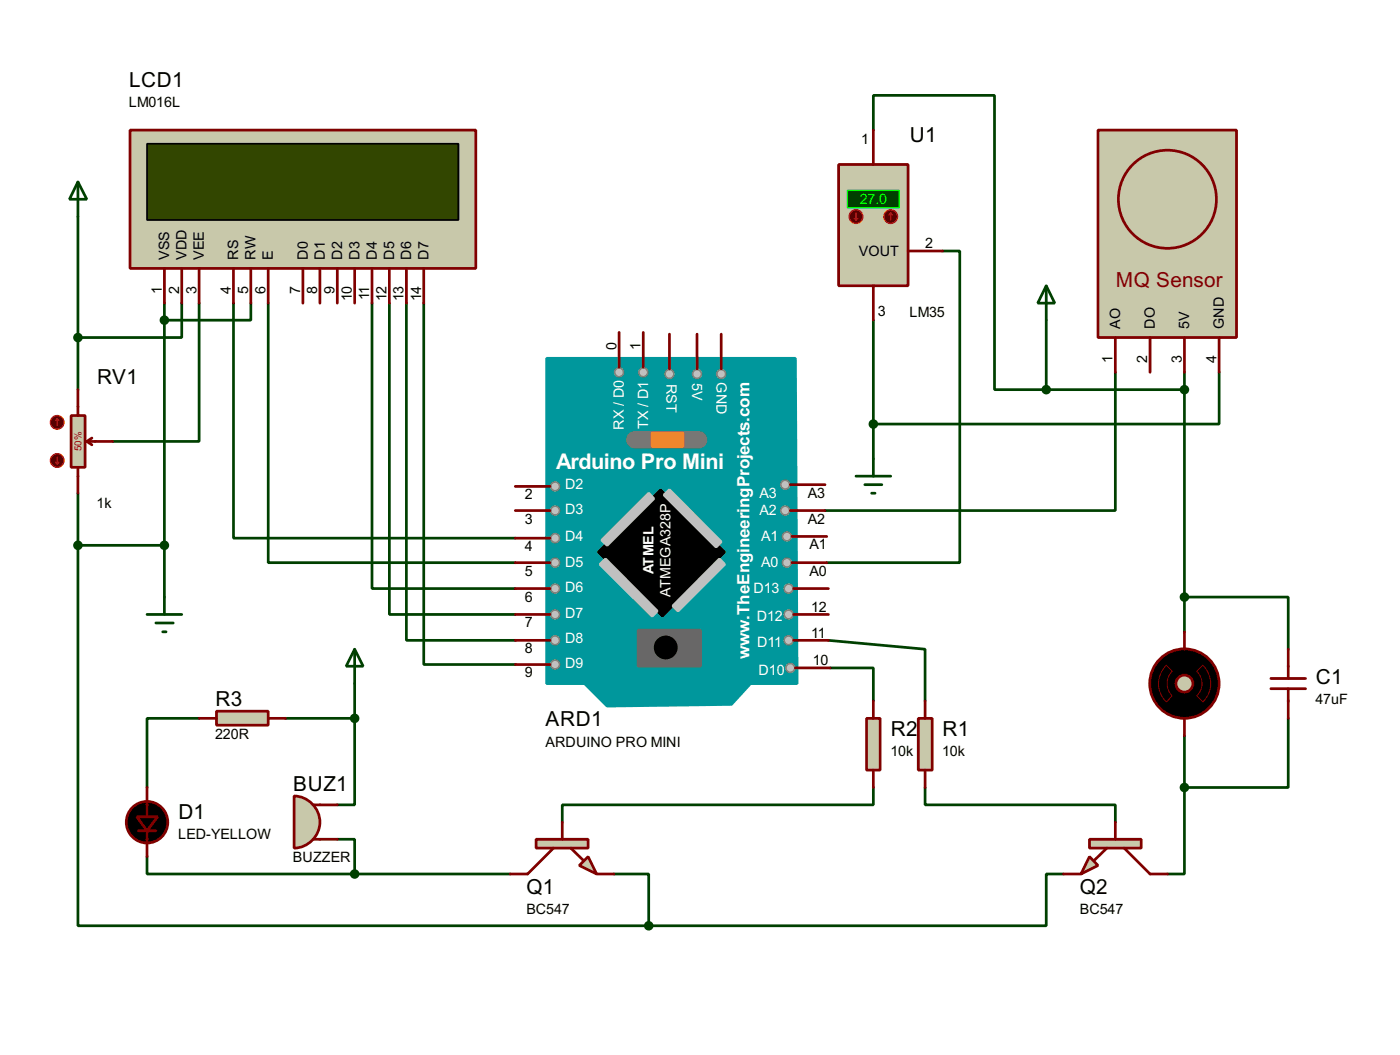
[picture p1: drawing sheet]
<svg xmlns="http://www.w3.org/2000/svg" width="206mm" height="155mm" viewBox="0 0 206 155" stroke-linecap="round" stroke-linejoin="round" font-family="sans-serif">
<g fill="none" stroke="#004000" stroke-width=".4">
<path d="M128.3 19.1v-5.1h17.8v43.2h7.6M11.5 31.8v25.4M138.5 36.9h2.5v45.7h-19.5M24.2 44.5v43.2M26.7 44.5v5.1h-15.2M29.3 44.5v20.3h-12.7M34.3 44.5v34.5h41.4M36.9 44.5v2.5h-12.7M39.4 44.5v38.1h36.3M54.7 44.5v41.9h21M57.2 44.5v45.7h18.5M59.7 44.5v49.5h16"/>
<path d="M62.3 44.5v53.1h13.4M128.3 47v20.4M153.7 47v10.2M153.7 57.2h20.3M163.9 54.7v20.3h-42.7M174 54.7v38.1M179.1 54.7v7.6h-50.8M11.5 72.4v7.7M11.5 80.1v55.8h83.8M11.5 80.1h12.7M121.7 94l14.2 1.3v7.6M122 98.1h6.3v4.8"/>
<path d="M174 87.7h15.3v7.6M29.3 105.5h-7.7v10.1M42 105.5h10.1M52.1 105.5v12.7h-2.5M52.1 100.4v5.1M128.3 115.6v2.6h-45.7v2.5M135.9 115.6v2.6h28v2.5M174 115.6v12.7h-2.5M174 108v7.6M189.3 105.5v10.1h-15.3M21.6 125.8v2.5h30.5M49.6 123.2h2.5v5.1"/>
<path d="M52.1 128.3h22.9M90.2 128.3h5.1v7.6M156.3 128.3h-2.6v7.6h-58.4"/>
</g>
<path d="M80.3 52.6h36.6l.2 47.8h-6.8l-2.8 3-18.3 .3-3.3-3.3h-5.6z" fill-rule="evenodd" fill="#00979c" stroke="#00979c" stroke-width=".4"/>
<path d="M87.9 81.1l9.2-9.2 9.4 9.2-9.2 9.4z" fill-rule="evenodd" fill="#000" stroke="#000" stroke-width=".4"/>
<g fill="#c0c0c0" stroke="#808080" stroke-width=".25">
<circle cx="115.8" cy="94" r=".65"/>
<circle cx="115.8" cy="90.2" r=".65"/>
<circle cx="116.1" cy="98.1" r=".65"/>
<circle cx="81.5" cy="97.6" r=".65"/>
<circle cx="81.5" cy="90.2" r=".65"/>
<circle cx="81.5" cy="94" r=".65"/>
<circle cx="81.5" cy="86.4" r=".65"/>
<circle cx="81.5" cy="82.6" r=".65"/>
<circle cx="81.5" cy="75" r=".65"/>
<circle cx="81.5" cy="79" r=".65"/>
<circle cx="81.5" cy="71.4" r=".65"/>
<circle cx="90.9" cy="54.7" r=".65"/>
<circle cx="94.5" cy="54.7" r=".65"/>
<circle cx="115.8" cy="86.4" r=".65"/>
<circle cx="115.6" cy="82.6" r=".65"/>
<circle cx="115.3" cy="75" r=".65"/>
<circle cx="115.6" cy="78.8" r=".65"/>
<circle cx="115.3" cy="71.2" r=".65"/>
<circle cx="102.4" cy="54.9" r=".65"/>
<circle cx="105.9" cy="54.9" r=".65"/>
<circle cx="98.3" cy="54.9" r=".65"/>
</g>
<g fill="#c0c0c0" stroke="#c0c0c0" stroke-width=".4">
<path d="M88.4 79.3l6.9-6.9 .8 .8-6.9 6.9z" fill-rule="evenodd"/>
<path d="M105.7 82.1l.8 .8-6.9 6.8-.7-.7z" fill-rule="evenodd"/>
<path d="M97.6 72.7l.8-.8 7.6 7.7-.8 .7z" fill-rule="evenodd"/>
<path d="M88.2 82.9l.8-.8 7.6 7.6-.8 .8z" fill-rule="evenodd"/>
</g>
<path d="M93.8 92.5h9.1v5.3h-9.1z" fill="#686767" stroke="#686767" stroke-width=".4"/>
<circle cx="97.8" cy="95.1" r="1.55" fill="#000" stroke="#000" stroke-width=".4"/>
<path d="M93.3 64.6h9.4" fill="none" stroke="#757575" stroke-width="2.6"/>
<path d="M95.8 63.6h4.6v2h-4.6z" fill="#ff8000" stroke="#ff8000" stroke-width=".4"/>
<g fill="none" stroke="#800000" stroke-width=".4">
<path d="M91 48.8v5.1M94.5 48.8v5.1M98.4 49.1v5.1M102.4 49.1v5.1M106 49.1v5.1M75.7 71.4h5.1M75.7 75h5.1M75.7 79h5.1M116.1 75h5.1M116.1 71.2h5.1M116.4 78.8h5.1M75.7 82.6h5.1"/>
<path d="M75.7 86.4h5.1M75.7 90.2h5.1M75.7 94h5.1M75.7 97.6h5.1M116.4 82.6h5.1M116.6 86.4h5.1M116.6 90.2h5.1M116.6 94h5.1M116.9 98.1h5.1"/>
</g>
<path d="M19.1 19.1h50.8v20.3h-50.8z" fill="#c8c8aa" stroke="#800000" stroke-width=".4"/>
<path d="M21.6 21.1h45.8v11.2h-45.8z" fill="#324600" stroke="#000" stroke-width=".25"/>
<g fill="none" stroke="#800000" stroke-width=".4">
<path d="M24.2 39.4v5.1M26.7 39.4v5.1M29.3 39.4v5.1M34.3 39.4v5.1M36.9 39.4v5.1M39.4 39.4v5.1M44.5 39.4v5.1M47 39.4v5.1M49.6 39.4v5.1M52.1 39.4v5.1M54.7 39.4v5.1M57.2 39.4v5.1"/>
<path d="M59.7 39.4v5.1M62.3 39.4v5.1"/>
</g>
<path d="M11.5 26.7l1.3 2.6h-2.6zM11.5 26.7v5.1M21.6 90.2h5.1M22.9 91.5h2.6M23.9 92.8h.5M24.2 87.7v2.5" fill="none" stroke="#004000" stroke-width=".4"/>
<circle cx="24.1" cy="47" r=".5" fill="#004000" stroke="#004000" stroke-width=".4"/>
<path d="M10.5 61h2v7.6h-2z" fill="#c8c8aa" stroke="#800000" stroke-width=".4"/>
<path d="M11.5 57.2v3.8M11.5 68.6v3.8M12.8 64.8l.7 .5M12.8 64.8h3.8M13.5 64.3l-.7 .5" fill="none" stroke="#800000" stroke-width=".4"/>
<circle cx="8.4" cy="62" r="1" fill="#400000" stroke="#f00" stroke-width=".2"/>
<path d="M8.4 61.5l-.2 .3M8.4 61.5l.3 .3M8.4 61.5v1" fill="none" stroke="#f00" stroke-width=".2"/>
<circle cx="8.4" cy="67.6" r="1" fill="#400000" stroke="#f00" stroke-width=".2"/>
<path d="M8.2 67.9l.2 .2M8.4 67.1v1M8.7 67.9l-.3 .2" fill="none" stroke="#f00" stroke-width=".2"/>
<g fill="#004000" stroke="#004000" stroke-width=".4">
<circle cx="11.4" cy="49.6" r=".5"/>
<circle cx="24.1" cy="80.1" r=".5"/>
</g>
<path d="M161.3 19.1h20.4v30.5h-20.4z" fill="#c8c8aa" stroke="#800000" stroke-width=".4"/>
<circle cx="171.5" cy="29.3" r="7.2" fill="#c8c8aa" stroke="#800000" stroke-width=".4"/>
<path d="M163.9 49.6v5.1M169 49.6v5.1M174 49.6v5.1M179.1 49.6v5.1" fill="none" stroke="#800000" stroke-width=".4"/>
<path d="M123.2 24.2h10.2v17.8h-10.2z" fill="#c8c8aa" stroke="#800000" stroke-width=".4"/>
<path d="M124.5 28h7.6v2.5h-7.6z" fill="#004000" stroke="#0f0" stroke-width=".2"/>
<path d="M128.3 19.1v5.1M133.4 36.9h5.1M128.3 42v5" fill="none" stroke="#800000" stroke-width=".4"/>
<circle cx="130.8" cy="31.8" r="1" fill="#400000" stroke="#f00" stroke-width=".2"/>
<path d="M130.9 31.3l-.3 .3M130.9 31.3l.2 .3M130.9 31.3v1" fill="none" stroke="#f00" stroke-width=".2"/>
<circle cx="125.7" cy="31.8" r="1" fill="#400000" stroke="#f00" stroke-width=".2"/>
<path d="M125.5 32.1l.3 .2M125.8 31.3v1M126 32.1l-.2 .2" fill="none" stroke="#f00" stroke-width=".2"/>
<path d="M153.7 42l1.3 2.5h-2.5zM153.7 42v5M125.8 69.9h5.1M127.1 71.2h2.5M128.1 72.4h.5M128.3 67.4v2.5" fill="none" stroke="#004000" stroke-width=".4"/>
<g fill="#004000" stroke="#004000" stroke-width=".4">
<circle cx="153.7" cy="57.2" r=".5"/>
<circle cx="128.3" cy="62.3" r=".5"/>
</g>
<path d="M134.9 105.5h2.1v7.6h-2.1z" fill="#c8c8aa" stroke="#800000" stroke-width=".4"/>
<path d="M135.9 102.9v2.6M135.9 113.1v2.5" fill="none" stroke="#800000" stroke-width=".4"/>
<path d="M127.3 105.5h2v7.6h-2z" fill="#c8c8aa" stroke="#800000" stroke-width=".4"/>
<path d="M128.3 102.9v2.6M128.3 113.1v2.5" fill="none" stroke="#800000" stroke-width=".4"/>
<path d="M85.1 127.1l1.3-1.3 1.3 2.5z" fill="#c8c8aa" stroke="#800000" stroke-width=".4"/>
<path d="M78.8 123.2h7.6v1.3h-7.6z" fill="#c8c8aa" stroke="#800000" stroke-width=".4"/>
<path d="M81.3 124.5l-3.8 3.8h-2.5M82.6 120.7v2.5M83.9 124.5l1.8 1.8M87.7 128.3h2.5" fill="none" stroke="#800000" stroke-width=".4"/>
<path d="M160.1 125.8l1.2 1.3-2.5 1.2z" fill="#c8c8aa" stroke="#800000" stroke-width=".4"/>
<path d="M160.1 123.2h7.6v1.3h-7.6z" fill="#c8c8aa" stroke="#800000" stroke-width=".4"/>
<path d="M156.3 128.3h2.5M162.6 124.5l-1.8 1.8M163.9 120.7v2.5M165.2 124.5l3.8 3.8h2.5" fill="none" stroke="#800000" stroke-width=".4"/>
<circle cx="11.4" cy="80.1" r=".5" fill="#004000" stroke="#004000" stroke-width=".4"/>
<circle cx="174" cy="100.4" r="5.1" fill="#000" stroke="#800000" stroke-width=".4"/>
<path d="M171.4 97.7l.8 .9a2.54 2.54 0 0 0 0 3.6l-.8 .9a3.7 3.7 0 0 1 0-5.4zM175.8 98.6l.9-.9a3.7 3.7 0 0 1 0 5.4l-.9-.9a2.45 2.45 0 0 0 0-3.6z" fill="none" stroke="#800000" stroke-width=".15"/>
<circle cx="174" cy="100.4" r="1.25" fill="#c8c8aa" stroke="#800000" stroke-width=".4"/>
<path d="M174 92.8v2.5M186.7 99.6h5.1M189.3 95.3v4.3M174 105.5v2.5M186.7 101.1h5.1M189.3 101.1v4.4" fill="none" stroke="#800000" stroke-width=".4"/>
<g fill="#004000" stroke="#004000" stroke-width=".4">
<circle cx="174" cy="57.2" r=".5"/>
<circle cx="174" cy="87.7" r=".5"/>
<circle cx="174" cy="115.6" r=".5"/>
<circle cx="95.3" cy="135.9" r=".5"/>
</g>
<path d="M43.2 116.9a3.8 3.8 0 0 1 3.8 3.8 3.8 3.8 0 0 1-3.8 3.8z" fill-rule="evenodd" fill="#c8c8aa" stroke="#800000" stroke-width=".4"/>
<path d="M21.6 115.6v4.3M46 118.2h3.6M20.4 122h2.5M21.6 122v3.8M46 123.2h3.6" fill="none" stroke="#800000" stroke-width=".4"/>
<path d="M52.1 95.3l1.3 2.5h-2.5zM52.1 95.3v5.1" fill="none" stroke="#004000" stroke-width=".4"/>
<g fill="#000" stroke="#800000" stroke-width=".4">
<path d="M20.1 119.9h3.1l-1.6 2.1z"/>
<circle cx="21.6" cy="120.7" r="3.1"/>
</g>
<path d="M31.8 104.4h7.6v2.1h-7.6z" fill="#c8c8aa" stroke="#800000" stroke-width=".4"/>
<path d="M29.3 105.5h2.5M39.4 105.5h2.6" fill="none" stroke="#800000" stroke-width=".4"/>
<g fill="#004000" stroke="#004000" stroke-width=".4">
<circle cx="52.1" cy="105.5" r=".5"/>
<circle cx="52.1" cy="128.3" r=".5"/>
</g>
<text font-size="3.6" fill="#fff" x="81.7" y="68.9">Arduino Pro Mini</text>
<g font-size="3.4">
<text x="19" y="12.7">LCD1</text>
<text x="133.7" y="20.8">U1</text>
<text x="14.3" y="56.4">RV1</text>
<text x="193.3" y="100.4">C1</text>
<text x="31.7" y="103.6">R3</text>
<text x="80.2" y="106.6">ARD1</text>
<text x="130.9" y="108">R2</text>
<text x="138.5" y="108">R1</text>
<text x="43.1" y="116.1">BUZ1</text>
<text x="26.2" y="120.2">D1</text>
<text x="77.4" y="131.3">Q1</text>
<text x="158.7" y="131.3">Q2</text>
</g>
<text font-size="3.4" fill="#800000" x="163.9" y="42.2">MQ Sensor</text>
<text font-size="2.8" fill="#fff" x="110.1" y="96.8" transform="rotate(-90 110.1 96.8)">www.TheEngineeringProjects.com</text>
<g font-size="2.4">
<text x="18.9" y="15.7">LM016L</text>
<text x="126.5" y="21.2">1</text>
<text x="24.9" y="38.1" transform="rotate(-90 24.9 38.1)">VSS</text>
<text x="27.4" y="38.1" transform="rotate(-90 27.4 38.1)">VDD</text>
<text x="30" y="38.1" transform="rotate(-90 30 38.1)">VEE</text>
<text x="35" y="38.1" transform="rotate(-90 35 38.1)">RS</text>
<text x="37.6" y="38.1" transform="rotate(-90 37.6 38.1)">RW</text>
<text x="40.1" y="38.1" transform="rotate(-90 40.1 38.1)">E</text>
<text x="45.2" y="38.1" transform="rotate(-90 45.2 38.1)">D0</text>
<text x="47.7" y="38.1" transform="rotate(-90 47.7 38.1)">D1</text>
<text x="50.3" y="38.1" transform="rotate(-90 50.3 38.1)">D2</text>
<text x="52.8" y="38.1" transform="rotate(-90 52.8 38.1)">D3</text>
<text x="55.4" y="38.1" transform="rotate(-90 55.4 38.1)">D4</text>
<text x="57.9" y="38.1" transform="rotate(-90 57.9 38.1)">D5</text>
<text x="60.4" y="38.1" transform="rotate(-90 60.4 38.1)">D6</text>
<text x="63" y="38.1" transform="rotate(-90 63 38.1)">D7</text>
<text x="126.2" y="37.6">VOUT</text>
<text x="135.9" y="36.5">2</text>
<text x="23.8" y="43.1" transform="rotate(-90 23.8 43.1)">1</text>
<text x="26.3" y="43.1" transform="rotate(-90 26.3 43.1)">2</text>
<text x="28.8" y="43.1" transform="rotate(-90 28.8 43.1)">3</text>
<text x="33.9" y="43.1" transform="rotate(-90 33.9 43.1)">4</text>
<text x="36.5" y="43.1" transform="rotate(-90 36.5 43.1)">5</text>
<text x="39" y="43.1" transform="rotate(-90 39 43.1)">6</text>
<text x="44.1" y="43.1" transform="rotate(-90 44.1 43.1)">7</text>
<text x="46.6" y="43.1" transform="rotate(-90 46.6 43.1)">8</text>
<text x="49.2" y="43.1" transform="rotate(-90 49.2 43.1)">9</text>
<text x="51.7" y="44.2" transform="rotate(-90 51.7 44.2)">10</text>
<text x="54.3" y="44.1" transform="rotate(-90 54.3 44.1)">11</text>
<text x="56.8" y="44.2" transform="rotate(-90 56.8 44.2)">12</text>
<text x="59.3" y="44.3" transform="rotate(-90 59.3 44.3)">13</text>
<text x="61.9" y="44.3" transform="rotate(-90 61.9 44.3)">14</text>
<text x="129" y="46.4">3</text>
<text x="133.6" y="46.6">LM35</text>
<text x="90.6" y="51.3" transform="rotate(-90 90.6 51.3)">0</text>
<text x="94.1" y="51.3" transform="rotate(-90 94.1 51.3)">1</text>
<text x="163.5" y="53.3" transform="rotate(-90 163.5 53.3)">1</text>
<text x="164.6" y="48.3" transform="rotate(-90 164.6 48.3)">AO</text>
<text x="168.6" y="53.3" transform="rotate(-90 168.6 53.3)">2</text>
<text x="169.7" y="48.3" transform="rotate(-90 169.7 48.3)">DO</text>
<text x="173.6" y="53.3" transform="rotate(-90 173.6 53.3)">3</text>
<text x="174.7" y="48.3" transform="rotate(-90 174.7 48.3)">5V</text>
<text x="178.7" y="53.3" transform="rotate(-90 178.7 53.3)">4</text>
<text x="179.8" y="48.3" transform="rotate(-90 179.8 48.3)">GND</text>
<text x="14.2" y="74.5">1k</text>
<text x="77.1" y="73.3">2</text>
<text x="77.1" y="76.9">3</text>
<text x="118.7" y="73.1">A3</text>
<text x="118.7" y="76.9">A2</text>
<text x="77.1" y="80.9">4</text>
<text x="118.9" y="80.7">A1</text>
<text x="77.1" y="84.5">5</text>
<text x="77.1" y="88.3">6</text>
<text x="118.9" y="84.5">A0</text>
<text x="119.2" y="89.8">12</text>
<text x="77.1" y="92.1">7</text>
<text x="77.1" y="95.9">8</text>
<text x="119.2" y="93.6">11</text>
<text x="77.1" y="99.5">9</text>
<text x="119.4" y="97.7">10</text>
<text x="193.3" y="103.4">47uF</text>
<text x="31.6" y="108.6">220R</text>
<text x="80.1" y="109.6">ARDUINO PRO MINI</text>
<text x="130.8" y="111">10k</text>
<text x="138.4" y="111">10k</text>
<text x="26.2" y="123.2">LED-YELLOW</text>
<text x="43" y="126.6">BUZZER</text>
<text x="77.3" y="134.2">BC547</text>
<text x="158.6" y="134.2">BC547</text>
</g>
<text font-size="2.4" fill="#0f0" x="126.3" y="30">27.0</text>
<g font-size="2.4" fill="#fff">
<text x="97.9" y="56.3" transform="rotate(90 97.9 56.3)">RST</text>
<text x="101.7" y="56.2" transform="rotate(90 101.7 56.2)">5V</text>
<text x="105.2" y="56.1" transform="rotate(90 105.2 56.1)">GND</text>
<text x="91.7" y="63.1" transform="rotate(-90 91.7 63.1)">RX / D0</text>
<text x="95.2" y="63" transform="rotate(-90 95.2 63)">TX / D1</text>
<text x="83" y="71.9">D2</text>
<text x="83" y="75.4">D3</text>
<text x="111.6" y="73.1">A3</text>
<text x="111.6" y="75.7">A2</text>
<text x="83" y="83.3">D5</text>
<text x="83" y="79.5">D4</text>
<text x="111.8" y="79.5">A1</text>
<text x="111.8" y="83.3">A0</text>
<text x="83" y="86.9">D6</text>
<text x="96" y="84.3" transform="rotate(-90 96 84.3)">ATMEL</text>
<text x="98.5" y="87.6" transform="rotate(-90 98.5 87.6)">ATMEGA328P</text>
<text x="110.7" y="87.1">D13</text>
<text x="83" y="94.5">D8</text>
<text x="83" y="90.7">D7</text>
<text x="111.2" y="91.2">D12</text>
<text x="111.2" y="95">D11</text>
<text x="83" y="98">D9</text>
<text x="111.4" y="99.1">D10</text>
</g>
<text font-size="1.6" fill="#c00000" x="11.9" y="66.2" transform="rotate(-90 11.9 66.2)">50%</text>
</svg>
